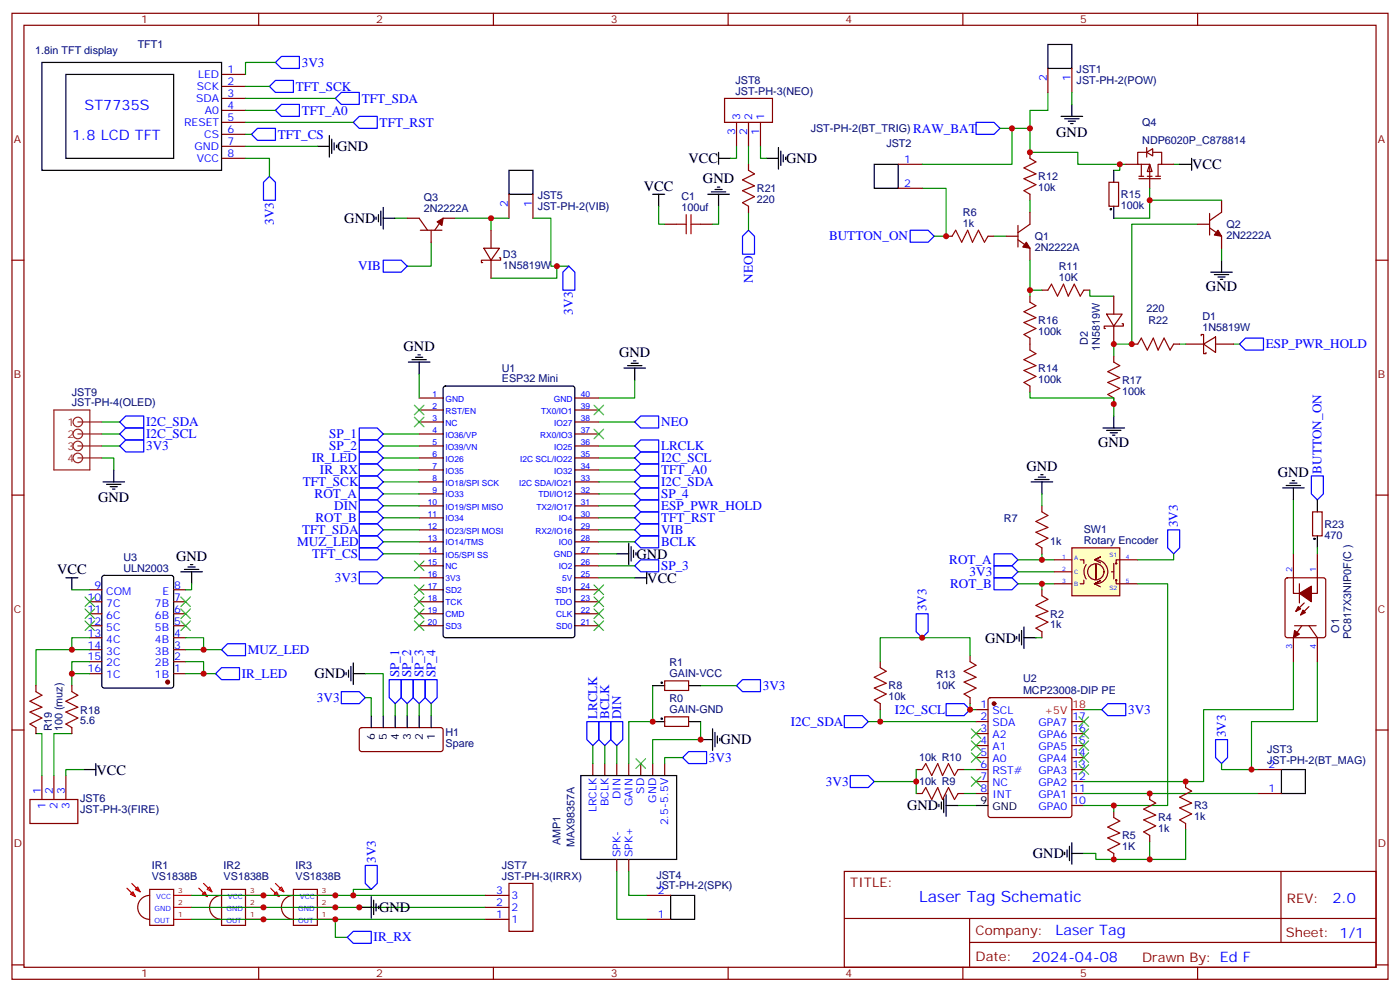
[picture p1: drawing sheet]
<svg xmlns="http://www.w3.org/2000/svg" width="412mm" height="292mm" viewBox="0 0 412 292" stroke-linecap="round" stroke-linejoin="round" font-family="sans-serif">
<g fill="none" stroke="#008700" stroke-width=".35">
<path d="M81.1 18.4h-8.8v3.5M72.3 25.4h7.1M72.3 29h26.5M72.3 32.5h8.8M72.3 36h31.8M72.3 39.5h1.8M308.7 27.2v5.3h-5.3v12.3h14.1v3.6h14.1M72.3 46.6h7.1v5.3M72.3 43.1h21.2M271.6 55.4h7.1v14.1h-3.5M303.4 58.9v3.6M329.8 48.4v1.7h-1.7"/>
<path d="M345.7 48.4h1.8M292.8 69.5h3.5M352.8 66h-19.4v35.3h-5.3v3.5M359.8 73.1v3.5M306.9 85.4h-3.5v1.8M321 85.4v1.8h7.1M187 111.9v5.3h-10.6M303.4 115.4v1.8h24.7v5.2M347.5 101.3h1.7M363.4 101.3h1.7M112.9 138.3h10.6M112.9 134.8h10.6"/>
<path d="M176.4 138.3h10.6M176.4 134.8h10.6M112.9 141.9h10.6M112.9 156h10.6M176.4 141.9h10.6M176.4 152.4h10.6M21.2 173.6h5.3M56.4 171.8v1.8h-1.7M112.9 170.1h10.6M112.9 163h10.6M176.4 170.1h10.6M21.2 191.2h-10.6v10.6"/>
<path d="M21.2 198.3v3.5M26.5 194.8h-5.3v3.5h5.3M26.5 187.7h-5.3v3.5h5.3M54.7 194.8h5.3v3.5M54.7 187.7h5.3v3.5M54.7 198.3h8.8M54.7 191.2h10.6M285.8 193v-5.3h-26.5v7.1M259.3 208.9v3.5h28.2M285.8 207.1v1.8h1.7M319.3 208.9h5.3M257.5 230h12.4"/>
<path d="M269.9 226.5v7.1M282.2 237.1h5.3M284 233.6h3.5M284 226.5h3.5M56.4 267.1h86.5M56.4 270.6h42.4v5.3h3.5M109.4 261.8h-5.3v1.8h-47.7"/>
</g>
<g fill="none" stroke="#000" stroke-width=".35">
<path d="M12.3 18.4h53v31.7h-53zM19.4 21.9h31.8v24.7h-31.8zM97 39.9v6.3M312.6 34.3h6.3M313.6 35h4.3M314.7 35.7h2.1M315.4 36.4h.7M315.7 30.7v3.6M93.5 43.1h3.5M97.7 41v4.2M98.4 42v2.1M99.1 42.7v.7"/>
<path d="M347.5 48.4h3.5M351 46.6v3.5M359.8 76.6v3.5M356.7 80.1h6.3M357.7 80.8h4.2M358.8 81.5h2.1M359.5 82.2h.7M130.8 113.8l.4-.2h37.4l.7 .5v72.9l-.4 .7h-37.7l-.6-.4-.1-73zM183.8 108.3h6.3M184.9 107.6h4.2M185.9 106.9h2.1M186.6 106.2h.7"/>
<path d="M187 108.3v3.6M324.9 126h6.4M326 126.7h4.2M327 127.4h2.1M327.7 128.1h.7M328.1 122.4v3.6M19.4 170.1h3.5M21.2 170.1v3.5M30.2 169.6l.5-.2h19.7l.7 .4 .1 32-.5 .7h-20l-.7-.4v-32zM53.3 168.3h6.3M54.3 167.6h4.3M55.4 166.9h2.1"/>
<path d="M56.1 166.2h.7M56.4 168.3v3.5M187 170.1h3.5M190.5 168.3v3.5M276.6 236.7v.8M277.3 236v2.2M278 235v4.2M278.7 237.1h3.5M278.7 233.9v6.4M287.5 237.1h3.5M105.8 267.1h3.6M109.4 263.9v6.4"/>
<path d="M110.1 265v4.2M110.8 266v2.1M111.5 266.7v.7"/>
</g>
<g fill="none" stroke="#870000" stroke-width=".35">
<path d="M3.5 3.9h405.4v284.4h-405.4zM7.1 7.4h398.2v277.3h-398.2zM76.2 3.9v3.5M145.3 3.9v3.5M214.5 3.9v3.5M283.6 3.9v3.5M352.8 3.9v3.5M65.3 21.9h7M65.3 25.4h7M65.3 29h7M65.3 32.5h7M65.3 36h7"/>
<path d="M65.3 39.5h7M65.3 43.1h7M65.3 46.6h7M303.4 44.8v1.8M303.4 57.2v1.7M337.8 43.4v2.8M359.8 58.9v3.6l-3.5 2.4M3.5 76.6h3.6M278.7 69.5h1.8M291 69.5h1.8M296.3 69.5h3.6M299.9 70.6l3.5 2.5v3.5"/>
<path d="M299.9 66.4v6.3M303.4 62.5v3.5l-3.5 2.5M352.8 66h3.5M356.3 67.1l3.5 2.4v3.6M356.3 62.8v6.4M405.3 76.6h3.6M306.9 85.4h1.8M319.3 85.4h1.7M326 92.5h4.6l-2.5 3.5zM328.1 96h-2.8v.7h.3M328.1 87.2v5.3M328.1 96v5.3"/>
<path d="M330.6 95.3h.3v.7h-2.8M353.8 98.8v-.3h.7v2.8M123.5 117.2h7M169.3 117.2h7.1M328.1 104.8v1.8M328.1 117.2v1.7M349.2 101.3h5.3M354.5 101.3l3.6-2.1v4.6zM354.5 101.3v2.8h.7v-.3M358.1 101.3h5.3M123.5 124.2h7M123.5 131.3h7"/>
<path d="M123.5 138.3h7M123.5 134.8h7M123.5 120.7h7M123.5 127.7h7M169.3 124.2h7.1M169.3 131.3h7.1M169.3 138.3h7.1M169.3 134.8h7.1M169.3 120.7h7.1M169.3 127.7h7.1M3.5 145.7h3.6M123.5 145.4h7"/>
<path d="M123.5 152.4h7M123.5 159.5h7M123.5 156h7M123.5 141.9h7M123.5 148.9h7M169.3 145.4h7.1M169.3 152.4h7.1M169.3 159.5h7.1M169.3 156h7.1M169.3 141.9h7.1M169.3 148.9h7.1M405.3 145.7h3.6"/>
<path d="M26.5 177.1h3.5M26.5 173.6h3.5M51.2 177.1h3.5M51.2 173.6h3.5M123.5 163h7M123.5 170.1h7M123.5 166.5h7M123.5 177.1h7M123.5 173.6h7M169.3 163h7.1M169.3 170.1h7.1M169.3 166.5h7.1"/>
<path d="M169.3 177.1h7.1M169.3 173.6h7.1M26.5 184.2h3.5M26.5 180.7h3.5M26.5 198.3h3.5M26.5 194.8h3.5M26.5 191.2h3.5M26.5 187.7h3.5M51.2 184.2h3.5M51.2 180.7h3.5M51.2 198.3h3.5M51.2 194.8h3.5"/>
<path d="M51.2 191.2h3.5M51.2 187.7h3.5M123.5 184.2h7M123.5 180.7h7M169.3 184.2h7.1M169.3 180.7h7.1M259.3 194.8v1.7M285.8 193v1.8M3.5 214.9h3.6M259.3 207.1v1.8M285.8 205.4v1.7M287.5 208.9h3.5"/>
<path d="M287.5 212.4h3.5M287.5 215.9h3.5M287.5 219.5h3.5M291.3 205.6l.4-.2h23.3l.5 .2 .2 .5v33.8l-.2 .5-.5 .2h-23.3l-.5-.2-.2-.5v-33.8zM315.7 212.4h3.6M315.7 215.9h3.6M315.7 219.5h3.6M405.3 214.9h3.6M269.9 226.5h1.7M269.9 233.6h1.7M282.2 226.5h1.8M282.2 233.6h1.8"/>
<path d="M287.5 223h3.5M287.5 226.5h3.5M287.5 230h3.5M287.5 233.6h3.5M315.7 223h3.6M315.7 226.5h3.6M315.7 230h3.6M315.7 233.6h3.6M315.7 237.1h3.6M248.7 256.5h156.6v28.2h-156.6zM377.3 256.5v20.9M44.1 261.8h7.1v10.6h-7.1z"/>
<path d="M44.1 263.6a3.5 3.5 0 0 0-3.5 3.5 3.5 3.5 0 0 0 3.5 3.5M65.3 261.8h7v10.6h-7zM65.3 263.6a3.5 3.5 0 0 0-3.6 3.5 3.5 3.5 0 0 0 3.6 3.5M86.4 261.8h7.1v10.6h-7.1zM86.4 263.6a3.5 3.5 0 0 0-3.5 3.5 3.5 3.5 0 0 0 3.5 3.5M248.7 270.4h156.5M285.6 277.4h119.6M285.6 270.4v14.1M3.5 284h3.6M76.2 284.7v3.6M145.3 284.7v3.6M214.5 284.7v3.6"/>
<path d="M283.6 284.7v3.6M352.8 284.7v3.6M405.3 284h3.6"/>
</g>
<g fill="none" stroke="#00f" stroke-width=".35">
<path d="M82.9 16.6h5.3v3.5h-5.3l-1.8-1.7zM74.1 39.5l1.7-1.7h5.3v3.5h-5.3zM81.1 23.7h5.3v3.5h-5.3l-1.7-1.8zM81.1 32.5l1.8-1.8h5.3v3.6h-5.3zM98.8 29l1.7-1.8h5.3v3.5h-5.3zM104.1 36l1.7-1.7h5.3v3.5h-5.3zM79.4 51.9l1.7 1.8v5.2h-3.5v-5.2zM268.1 67.8h5.3l1.8 1.7-1.8 1.8h-5.3zM365.1 101.3l1.8-1.8h5.3v3.5h-5.3zM105.8 133h5.3l1.8 1.8-1.8 1.8h-5.3zM105.8 136.6h5.3l1.8 1.7-1.8 1.8h-5.3zM187 138.3l1.7-1.7h5.3v3.5h-5.3z"/>
<path d="M187 134.8l1.7-1.8h5.3v3.6h-5.3zM105.8 154.2h5.3l1.8 1.8-1.8 1.7h-5.3zM105.8 140.1h5.3l1.8 1.8-1.8 1.7h-5.3zM187 152.4l1.7-1.7h5.3v3.5h-5.3zM187 141.9l1.7-1.8h5.3v3.5h-5.3zM105.8 168.3h5.3l1.8 1.8-1.8 1.7h-5.3zM105.8 161.3h5.3l1.8 1.7-1.8 1.8h-5.3zM63.5 198.3l1.8-1.8h5.3v3.6h-5.3zM67 189.5h5.3v3.5h-5.3l-1.7-1.8zM269.9 180.7h3.5v5.2l-1.8 1.8-1.7-1.8zM248.7 210.6h5.3l1.8 1.8-1.8 1.8h-5.3zM278.7 207.1h5.3l1.8 1.8-1.8 1.7h-5.3z"/>
<path d="M326.3 207.1h5.3v3.5h-5.3l-1.7-1.7zM250.5 228.3h5.3l1.7 1.7-1.7 1.8h-5.3zM107.6 254.7h3.5v5.3l-1.7 1.8-1.8-1.8zM102.3 275.9l1.8-1.8h5.3v3.6h-5.3z"/>
</g>
<path d="M303.4 46.6l1.8 1.1-3.6 1.7 3.6 1.8-3.6 1.4 3.6 1.8-3.6 1.7 1.8 1.1M280.5 69.5l1-1.7 1.8 3.5 1.7-3.5 1.5 3.5 1.7-3.5 1.8 3.5 1-1.8M308.7 85.4l1-1.8 1.8 3.6 1.8-3.6 1.4 3.6 1.7-3.6 1.8 3.6 1.1-1.8M328.1 106.6l1.7 1-3.5 1.8 3.5 1.8-3.5 1.4 3.5 1.7-3.5 1.8 1.8 1.1M259.3 196.5l1.8 1.1-3.6 1.8 3.6 1.7-3.6 1.4 3.6 1.8-3.6 1.8 1.8 1M285.8 194.8l1.7 1-3.5 1.8 3.5 1.8-3.5 1.4 3.5 1.7-3.5 1.8 1.8 1.1M271.6 233.6l1.1-1.8 1.8 3.5 1.7-3.5 1.4 3.5 1.8-3.5 1.8 3.5 1-1.7M271.6 226.5l1.1-1.7 1.8 3.5 1.7-3.5 1.4 3.5 1.8-3.5 1.8 3.5 1-1.8" fill="none" stroke="#a10000" stroke-width=".35"/>
<g fill="#870000" stroke="#870000" stroke-width=".35">
<path d="M358.8 67.8l1 1.7-2.1-.3z"/>
<path d="M302.3 71.3l1.1 1.8-2.1-.4z"/>
<circle cx="49.4" cy="200.8" r=".53"/>
<circle cx="292.8" cy="207.1" r=".53"/>
</g>
<g fill="none" stroke="#f00" stroke-width=".35">
<path d="M315.7 208.9h3.6M37.4 261.4l2.5 2.5M38.8 260l2.5 2.5M39.2 262.5l.7 1.4-1.4-.7zM39.9 261.8l.7-.7 .7 1.4zM51.2 267.1h5.2M51.2 263.6h5.2M51.2 270.6h5.2M58.6 261.4l2.4 2.5M60 260l2.4 2.5M60.3 262.5l.7 1.4-1.4-.7zM61.7 261.1l.7 1.4-1.4-.7z"/>
<path d="M72.3 267.1h5.3M72.3 263.6h5.3M72.3 270.6h5.3M79.7 261.4l2.5 2.5M80.8 263.2l.7-.7 .7 1.4zM81.1 260l2.5 2.5M82.2 261.8l.7-.7 .7 1.4zM93.5 267.1h5.3M93.5 263.6h5.3M93.5 270.6h5.3"/>
</g>
<path d="M337.8 44.8l1.7-1v2.1z" fill="#fff" stroke="#870000" stroke-width=".35"/>
<g fill="none" stroke="#870000" stroke-width=".35">
<path d="M308.7 20.1v7.1M315.7 20.1v7.1M331.6 48.4h3.5M335.5 51.9h1.4M335.5 52.6h6.3M336.2 48.4v3.5M337.6 44.8h-2.5v3.6h3.6v7M338 51.9h1.4M338.7 48.4l.7 2.1h-1.4zM339.7 44.8h2.5v3.6h-1.1v3.5M340.4 51.9h1.4M342.2 48.4h3.5"/>
<path d="M195.8 200.4h7v2.8h-7zM195.8 211h7v2.8h-7zM8.8 235.3h14.1v7.1h-14.1zM12.3 228.3v7M15.9 228.3v7M19.4 228.3v7M174.6 224.8v3.5M178.2 224.8v3.5M181.7 224.8v3.5M185.2 224.8v3.5M188.7 224.8v3.5M192.3 224.8v3.5"/>
<path d="M195.8 224.8v3.5M181.7 253v3.5M185.2 253v3.5M142.9 270.6h7M142.9 267.1h7M142.9 263.6h7M149.9 260h7.1v14.1h-7.1zM190.5 270.6h7.1M190.5 263.6h7.1"/>
</g>
<g fill="none" stroke="#008700" stroke-width=".35">
<path d="M338.7 55.4v8.8h-10.6M338.7 58.9h21.1M30 134.8h3.5v3.5M30 131.3h5.3M30 127.7h5.3M30 124.2h5.3M176.4 131.3h10.6M112.9 148.9h10.6M176.4 159.5h10.6M10.6 215.9h1.7v12.4M21.2 215.9h-5.3v12.4M174.6 219.5v5.3"/>
<path d="M178.2 219.5v5.3M181.7 219.5v5.3M192.3 201.8v10.6h-7.1v12.4M206.4 212.4v5.3h-14.1v7.1M206.4 201.8h10.6M24.7 226.5h-5.3v1.8M201.1 223h-5.3v1.8M181.7 256.5v14.1h8.8M185.2 256.5v7.1h5.3M98.8 270.6h44.1M104.1 263.6h38.8"/>
</g>
<g fill="none" stroke="#000" stroke-width=".35">
<path d="M308.7 13.1h7v7h-7zM33.5 138.3v3.6M30.3 141.9h6.4M31.4 142.6h4.2M32.5 143.3h2.1M33.2 144h.7M192.3 201.8h3.5M192.3 212.4h3.5M202.8 201.8h3.6M202.8 212.4h3.6M206.4 217.7h3.5M209.9 214.5v6.4"/>
<path d="M210.6 215.6v4.2M211.3 216.6v2.2M212 217.3v.8M24.7 226.5h3.5M28.2 224.8v3.5M171.1 228.3h28.2v24.7h-28.2zM197.6 263.6h7v7h-7z"/>
<circle cx="194.9" cy="200.9" r=".18"/>
<circle cx="194.9" cy="211.5" r=".18"/>
</g>
<g fill="none" stroke="#8c2424" stroke-width=".35">
<path d="M15.9 120.7h10.6v17.6h-10.6zM22.9 131.3h7.1M22.9 124.2h7.1M22.9 127.7h7.1M22.9 134.8h7.1"/>
<circle cx="22.9" cy="134.8" r="1.41"/>
<circle cx="22.9" cy="127.7" r="1.41"/>
<circle cx="22.9" cy="124.2" r="1.41"/>
<circle cx="22.9" cy="131.3" r="1.41"/>
</g>
<g fill="none" stroke="#00f" stroke-width=".35">
<path d="M35.3 131.3l1.7-1.8h5.3v3.5h-5.3zM35.3 124.2l1.7-1.8h5.3v3.6h-5.3zM37 126h5.3v3.5h-5.3l-1.7-1.8zM187 131.3l1.7-1.8h5.3v3.5h-5.3zM105.8 147.1h5.3l1.8 1.8-1.8 1.8h-5.3zM105.8 150.7h5.3l1.8 1.7-1.8 1.8h-5.3zM105.8 143.6h5.3l1.8 1.8-1.8 1.7h-5.3zM187 159.5l1.7-1.8h5.3v3.6h-5.3zM172.9 212.4h3.5v5.3l-1.8 1.8-1.7-1.8zM176.4 212.4h3.5v5.3l-1.7 1.8-1.8-1.8zM179.9 212.4h3.5v5.3l-1.7 1.8-1.8-1.8zM217 201.8l1.7-1.7h5.3v3.5h-5.3z"/>
<path d="M201.1 223l1.7-1.8h5.3v3.6h-5.3z"/>
</g>
<path d="M315.7 161.3h14.1v14.1h-14.1z" fill="#ffffc2" stroke="#850000" stroke-width=".35"/>
<g fill="none" stroke="#850000" stroke-width=".35">
<path d="M318.2 164.8h1.1v1M319.3 170.8v1h-1.1M320 166.2a3.7 3.7 0 0 0 0 4.2M322.4 171.8l1.7-.8-1.7 .8 1.7 .9M322.4 164.8l1.8-.9-1.8 .9 1.8 .9M322.8 164.8a3.5 3.5 0 0 1 3.5 3.5 3.5 3.5 0 0 1-3.5 3.5M322.8 166.1v4.5zM327.4 168.3h.7M328.1 165.8v4.6M328.8 170.8v1h1M329.8 164.8h-1v1"/>
<circle cx="322.8" cy="168.3" r="2.39"/>
<circle cx="328.8" cy="170.8" r=".18"/>
<circle cx="328.8" cy="165.8" r=".18"/>
</g>
<g fill="none" stroke="#870000" stroke-width=".35">
<path d="M213.4 29h14.1v7h-14.1zM217 36v7.1M220.5 36v7.1M224 36v7.1M149.9 57.2v7M157 57.2v7M220.5 48.4v1.7M264.6 48.4h7M264.6 55.4h7M326.7 53.7h2.8v7h-2.8zM119.9 64.2h3.6l2.4 3.6M123.8 67.8h6.4"/>
<path d="M127 67.8v3.5M134.1 64.2h-3.6l-2.4 3.6M142.5 73.1h4.6l-2.5 3.5zM144.6 76.6h-2.8v.7h.4M144.6 67.8v5.3M144.6 76.6v5.3M147.1 75.9h.4v.7h-2.9M195.8 66h3.5M206.4 66h3.5M220.5 60.7v1.8M303.4 87.2v1.7M303.4 99.5v3.5"/>
<path d="M303.4 113.6v1.8M333.4 101.3h1.7M345.7 101.3h1.8M306.9 148.9v1.8M386.6 150.7h2.9v7h-2.9zM306.9 161.3v1.7M306.9 173.6v1.8M310.4 168.3h5.3M310.4 171.8h5.3M310.4 164.8h5.3M329.8 171.8h5.3M329.8 164.8h5.3"/>
<path d="M378.8 170.3l.4-.2h10.6l.7 .4v16.5l-.4 .7h-10.9l-.6-.4-.1-16.5zM381 163v11.7h7.1v-11.7M382.8 171.8v5.7M384.2 177.5l-2.5 2.5M385.6 178.5l-2.5 2.5M306.9 185.9v1.8M381.4 184.2h6.3M383.5 184.2l-2.5 3.5v7.1M385.6 184.2l2.5 3.5v7.1M10.6 201.8v1.8M10.6 214.2v1.7M21.2 201.8v1.8"/>
<path d="M21.2 214.2v1.7M106.1 214.4l.4-.2h23.6l.4 .7v5.9l-.7 .4h-23.5l-.5-.7v-5.6zM328.1 238.9v1.7M338.7 233.6v1.7M349.2 230v1.8M370.4 233.6h7.1M370.4 226.5h7.1M328.1 251.2v1.8M338.7 245.9v1.8M349.2 242.4v1.8"/>
</g>
<g fill="none" stroke="#00f" stroke-width=".35">
<path d="M287.5 36h5.3l1.8 1.8-1.8 1.7h-5.3zM112.9 76.6h5.3l1.7 1.8-1.7 1.7h-5.3zM167.6 78.4l1.7 1.7v5.3h-3.5v-5.3zM220.5 67.8l1.7 1.7v5.3h-3.5v-5.3zM105.8 129.5h5.3l1.8 1.8-1.8 1.7h-5.3zM105.8 126h5.3l1.8 1.7-1.8 1.8h-5.3zM187 124.2l1.7-1.8h5.3v3.6h-5.3zM105.8 157.7h5.3l1.8 1.8-1.8 1.8h-5.3zM187 156l1.7-1.8h5.3v3.5h-5.3zM187 148.9l1.7-1.8h5.3v3.6h-5.3zM187 145.4l1.7-1.8h5.3v3.5h-5.3zM344 156h3.5v5.3l-1.8 1.7-1.7-1.7z"/>
<path d="M386.3 140.1h3.5v5.3l-1.7 1.7-1.8-1.7zM187 166.5l1.7-1.7h5.3v3.5h-5.3zM292.8 170.1h5.3l1.8 1.7-1.8 1.8h-5.3zM292.8 163h5.3l1.8 1.8-1.8 1.7h-5.3zM292.8 166.5h5.3l1.8 1.8-1.8 1.8h-5.3zM100.5 203.6h5.3l1.8 1.8-1.8 1.7h-5.3zM114.7 200.1h3.5v5.3l-1.8 1.7-1.7-1.7zM118.2 200.1h3.5v5.3l-1.8 1.7-1.7-1.7zM121.7 200.1h3.5v5.3l-1.7 1.7-1.8-1.7zM125.2 200.1h3.6v5.3l-1.8 1.7-1.8-1.7zM358.1 217.7h3.5v5.3l-1.8 1.8-1.7-1.8z"/>
</g>
<g fill="none" stroke="#008700" stroke-width=".35">
<path d="M294.6 37.8h8.8M298.1 37.8v10.6h-26.5M315.7 27.2v3.5M217 43.1v3.5h-1.8M220.5 43.1v5.3M224 43.1v3.5h1.8M116.4 64.2h3.5M127 71.3v7.1h-7.1M134.1 64.2h10.5v3.6M144.6 64.2h5.3M157 64.2h5.3v14.2h5.3M164 78.4v3.5h-19.4"/>
<path d="M194 60.7v5.3h1.8M211.7 60.7v5.3h-1.8M220.5 62.5v5.3M303.4 76.6v8.8M123.5 110.1v7.1M112.9 131.3h10.6M112.9 127.7h10.6M176.4 124.2h10.6M112.9 145.4h10.6M112.9 152.4h10.6M112.9 159.5h10.6M176.4 145.4h10.6"/>
<path d="M176.4 156h10.6M176.4 148.9h10.6M306.9 145.4v3.5M381 147.1v15.9M176.4 163h5.3M176.4 166.5h10.6M299.9 164.8h10.5M299.9 171.8h10.5M299.9 168.3h10.5M306.9 163v1.8M306.9 171.8v1.8M335.1 171.8h8.9v65.3h-24.7"/>
<path d="M345.7 163v1.8h-10.6M388.1 161.3v1.7M107.6 198.3h5.3v12.3M305.2 187.7h1.7M381 194.8v14.1h-26.5v21.1h-35.2M388.1 194.8v17.6h-19.4v14.1M107.6 205.4h1.8v5.2M116.4 207.1v3.5M119.9 207.1v3.5M123.5 207.1v3.5M127 207.1v3.5M255.8 212.4h3.5"/>
<path d="M319.3 233.6h51.1M328.1 237.1v1.8M359.8 224.8v1.7h10.6M338.7 247.7v5.3h-15.9v-1.8h-3.5M349.2 244.2v8.8h-10.5"/>
</g>
<g fill="none" stroke="#a10000" stroke-width=".35">
<path d="M220.5 50.1l1.7 1.1-3.5 1.8 3.5 1.7-3.5 1.4 3.5 1.8-3.5 1.8 1.8 1M199.3 66h2.8M202.1 63.2v5.6M203.6 66h2.8M203.6 63.2v5.6M303.4 88.9l1.8 1.1-3.6 1.8 3.6 1.7-3.6 1.4 3.6 1.8-3.6 1.8 1.8 1M303.4 103l1.8 1.1-3.6 1.8 3.6 1.7-3.6 1.4 3.6 1.8-3.6 1.8 1.8 1M335.1 101.3l1.1-1.8 1.8 3.5 1.7-3.5 1.4 3.5 1.8-3.5 1.8 3.5 1-1.7M306.9 150.7l1.8 1-3.5 1.8 3.5 1.8-3.5 1.4 3.5 1.7-3.5 1.8 1.7 1.1M306.9 175.4l1.8 1-3.5 1.8 3.5 1.8-3.5 1.4 3.5 1.7-3.5 1.8 1.7 1M10.6 203.6l1.7 1-3.5 1.8 3.5 1.8-3.5 1.4 3.5 1.7-3.5 1.8 1.8 1.1M21.2 203.6l1.7 1-3.5 1.8 3.5 1.8-3.5 1.4 3.5 1.7-3.5 1.8 1.8 1.1"/>
<path d="M338.7 235.3l1.7 1.1-3.5 1.8 3.5 1.7-3.5 1.4 3.5 1.8-3.5 1.8 1.8 1M349.2 231.8l1.8 1.1-3.5 1.7 3.5 1.8-3.5 1.4 3.5 1.8-3.5 1.7 1.7 1.1M328.1 240.6l1.7 1.1-3.5 1.8 3.5 1.7-3.5 1.4 3.5 1.8-3.5 1.8 1.8 1"/>
</g>
<g fill="none" stroke="#000" stroke-width=".35">
<path d="M149.9 50.1h7.1v7.1h-7.1zM192.3 57.2h3.5M194 57.2v3.5M208.5 57.2h6.3M209.5 56.5h4.3M210.6 55.8h2.1M211.3 55.1h.7M211.7 46.6h3.5M211.7 44.8v3.6M211.7 57.2v3.5M225.8 46.6h3.5M229.3 43.4v6.4"/>
<path d="M230 44.5v4.2M230.7 45.5v2.2M231.4 46.2v.8M257.5 48.4h7.1v7h-7.1zM328.1 50.1v3.6M110.8 63.9v.7M111.5 63.2v2.1M112.2 62.1v4.3M112.9 64.2h3.5M112.9 61.1v6.3M328.1 60.7v3.5M120.3 106.6h6.3"/>
<path d="M121.4 105.9h4.2M122.4 105.2h2.1M123.1 104.5h.7M123.5 106.6v3.5M306.6 139.7h.7M185.2 159.8v6.4M303.7 141.9h6.4M304.8 141.1h4.2M305.9 140.4h2.1M306.9 141.9v3.5M377.8 143.6h6.4M378.9 142.9h4.2"/>
<path d="M379.9 142.2h2.2M380.6 141.5h.8M381 143.6v3.5M388.1 147.1v3.6M388.1 157.7v3.6M181.7 163h3.5M185.9 160.9v4.2M186.6 162v2.1M187.3 162.7v.7M102 197.9v.7M102.7 197.2v2.2M103.4 196.2v4.2"/>
<path d="M104.1 198.3h3.5M104.1 195.1v6.4M299.5 187.4v.7M300.2 186.7v2.1M300.9 185.6v4.2M301.6 187.7h3.6M301.6 184.5v6.4M109.4 210.6v3.6M112.9 210.6v3.6M116.4 210.6v3.6M119.9 210.6v3.6M123.5 210.6v3.6"/>
<path d="M127 210.6v3.6M377.5 226.5h7v7.1h-7zM313.6 250.9v.7M314.3 250.2v2.1M315 249.1v4.2M315.7 251.2h3.6M315.7 248v6.4"/>
<circle cx="327.2" cy="61.6" r=".18"/>
<circle cx="387.2" cy="158.6" r=".18"/>
</g>
<g fill="#870000" stroke="#870000" stroke-width=".35">
<path d="M128.8 65.3l1.7-1.1-.3 2.2z"/>
<path d="M381.4 185.6l1.4 1.1-1.8 1z"/>
<path d="M382.4 178.5l.7 .7-1.4 .8z"/>
<path d="M383.8 179.6l.7 .7-1.4 .7z"/>
<path d="M382.8 174.7l3.5-2.2v4.6z"/>
</g>
<g fill="none" stroke="#3c3" stroke-width=".35">
<path d="M122.1 119.3l2.8 2.8M124.9 119.3l-2.8 2.8M175 119.3l2.8 2.8M177.8 119.3l-2.8 2.8M122.1 122.8l2.8 2.8M124.9 122.8l-2.8 2.8M175 126.3l2.8 2.9M177.8 126.3l-2.8 2.9M25 179.2l2.9 2.9M25 175.7l2.9 2.8M27.9 179.2l-2.9 2.9M27.9 175.7l-2.9 2.8"/>
<path d="M53.3 175.7l2.8 2.8M53.3 179.2l2.8 2.9M56.1 175.7l-2.8 2.8M56.1 179.2l-2.8 2.9M122.1 179.2l2.8 2.9M122.1 175.7l2.8 2.8M122.1 172.2l2.8 2.8M122.1 165.1l2.8 2.9M124.9 179.2l-2.8 2.9M124.9 175.7l-2.8 2.8M124.9 172.2l-2.8 2.8M124.9 165.1l-2.8 2.9"/>
<path d="M175 179.2l2.8 2.9M175 175.7l2.8 2.8M175 172.2l2.8 2.8M177.8 179.2l-2.8 2.9M177.8 175.7l-2.8 2.8M177.8 172.2l-2.8 2.8M25 182.8l2.9 2.8M27.9 182.8l-2.9 2.8M53.3 182.8l2.8 2.8M56.1 182.8l-2.8 2.8M122.1 182.8l2.8 2.8M124.9 182.8l-2.8 2.8"/>
<path d="M175 182.8l2.8 2.8M177.8 182.8l-2.8 2.8M286.1 218.1l2.8 2.8M286.1 214.5l2.8 2.8M288.9 218.1l-2.8 2.8M288.9 214.5l-2.8 2.8M317.9 218.1l2.8 2.8M317.9 214.5l2.8 2.8M317.9 211l2.8 2.8M320.7 218.1l-2.8 2.8M320.7 214.5l-2.8 2.8M320.7 211l-2.8 2.8"/>
<path d="M187.3 223.3l2.8 2.9M190.1 223.3l-2.8 2.9M286.1 221.6l2.8 2.8M286.1 228.6l2.8 2.9M288.9 221.6l-2.8 2.8M288.9 228.6l-2.8 2.9M317.9 225.1l2.8 2.8M317.9 221.6l2.8 2.8M320.7 225.1l-2.8 2.8M320.7 221.6l-2.8 2.8"/>
</g>
<g fill="#c00">
<circle cx="303.4" cy="44.8" r=".88"/>
<circle cx="329.8" cy="48.4" r=".88"/>
<circle cx="328.1" cy="118.9" r=".88"/>
<circle cx="60" cy="198.3" r=".88"/>
<circle cx="60" cy="191.2" r=".88"/>
<circle cx="77.6" cy="270.6" r=".88"/>
<circle cx="77.6" cy="267.1" r=".88"/>
<circle cx="98.8" cy="267.1" r=".88"/>
<circle cx="98.8" cy="270.6" r=".88"/>
<circle cx="21.2" cy="198.3" r=".88"/>
<circle cx="21.2" cy="191.2" r=".88"/>
<circle cx="285.8" cy="208.9" r=".88"/>
<circle cx="328.1" cy="101.3" r=".88"/>
<circle cx="338.7" cy="58.9" r=".88"/>
<circle cx="105.8" cy="267.1" r=".88"/>
<circle cx="206.4" cy="217.7" r=".88"/>
<circle cx="192.3" cy="212.4" r=".88"/>
<circle cx="306.9" cy="171.8" r=".88"/>
<circle cx="306.9" cy="164.8" r=".88"/>
<circle cx="328.1" cy="237.1" r=".88"/>
<circle cx="338.7" cy="233.6" r=".88"/>
<circle cx="349.3" cy="230" r=".88"/>
<circle cx="328.1" cy="253" r=".88"/>
<circle cx="338.7" cy="253" r=".88"/>
<circle cx="144.6" cy="64.2" r=".88"/>
<circle cx="303.4" cy="37.8" r=".88"/>
<circle cx="259.3" cy="212.4" r=".88"/>
<circle cx="271.6" cy="187.7" r=".88"/>
<circle cx="104.1" cy="263.6" r=".88"/>
<circle cx="77.6" cy="263.6" r=".88"/>
<circle cx="98.8" cy="263.6" r=".88"/>
<circle cx="269.9" cy="230" r=".88"/>
<circle cx="368.7" cy="226.5" r=".88"/>
<circle cx="164" cy="78.4" r=".88"/>
<circle cx="278.7" cy="69.5" r=".88"/>
<circle cx="298.1" cy="37.8" r=".88"/>
<circle cx="333.4" cy="101.3" r=".88"/>
<circle cx="303.4" cy="85.4" r=".88"/>
</g>
<text font-size="4.6" fill="#00f" x="270.8" y="265.5">Laser Tag Schematic</text>
<g font-size="4.2" fill="#00f">
<text x="24.9" y="32.3">ST7735S</text>
<text x="21.3" y="41.1">1.8 LCD TFT</text>
<text x="392.5" y="265.8">2.0</text>
<text x="310.9" y="275.3">Laser Tag</text>
<text x="304" y="283.1">2024-04-08</text>
</g>
<g font-size="4.2">
<text x="311.1" y="40.3">GND</text>
<text x="99.3" y="44.5">GND</text>
<text x="202.8" y="48">VCC</text>
<text x="231.6" y="48">GND</text>
<text x="351.2" y="49.8">VCC</text>
<text x="189.7" y="56.1">VCC</text>
<text x="207.1" y="54">GND</text>
<text x="101.4" y="65.6">GND</text>
<text x="355.2" y="85.8">GND</text>
<text x="118.9" y="103.4">GND</text>
<text x="182.4" y="105.2">GND</text>
<text x="323.5" y="131.6">GND</text>
<text x="302.3" y="138.7">GND</text>
<text x="376.4" y="140.4">GND</text>
<text x="28.9" y="147.9">GND</text>
<text x="51.9" y="165.1">GND</text>
<text x="187.5" y="164.5">GND</text>
<text x="16.8" y="169">VCC</text>
<text x="190.7" y="171.5">VCC</text>
<text x="290.2" y="189.1">GND</text>
<text x="92.6" y="199.7">GND</text>
<text x="212.2" y="219.1">GND</text>
<text x="28.4" y="228">VCC</text>
<text x="267.2" y="238.5">GND</text>
<text x="304.3" y="252.6">GND</text>
<text x="111.7" y="268.6">GND</text>
</g>
<g font-size="3.9" fill="#00f">
<text x="88.9" y="19.6">3V3</text>
<text x="87.1" y="26.7">TFT_SCK</text>
<text x="88.9" y="33.8">TFT_A0</text>
<text x="106.5" y="30.2">TFT_SDA</text>
<text x="81.8" y="40.8">TFT_CS</text>
<text x="111.8" y="37.3">TFT_RST</text>
<text x="269" y="39.1">RAW_BAT</text>
<text x="80.6" y="66.1" transform="rotate(-90 80.6 66.1)">3V3</text>
<text x="244.2" y="70.8">BUTTON_ON</text>
<text x="105.5" y="79.6">VIB</text>
<text x="221.8" y="83.3" transform="rotate(-90 221.8 83.3)">NEO</text>
<text x="168.7" y="92.6" transform="rotate(-90 168.7 92.6)">3V3</text>
<text x="372.9" y="102.5">ESP_PWR_HOLD</text>
<text x="43" y="125.5">I2C_SDA</text>
<text x="194.8" y="125.4">NEO</text>
<text x="43" y="129.1">I2C_SCL</text>
<text x="97" y="129">SP_1</text>
<text x="43" y="132.6">3V3</text>
<text x="91.8" y="136.1">IR_LED</text>
<text x="97" y="132.5">SP_2</text>
<text x="194.7" y="136.1">I2C_SCL</text>
<text x="194.7" y="132.6">LRCLK</text>
<text x="89.2" y="143.1">TFT_SCK</text>
<text x="94.3" y="139.6">IR_RX</text>
<text x="194.7" y="139.6">TFT_A0</text>
<text x="194.7" y="143.2">I2C_SDA</text>
<text x="389.3" y="139.4" transform="rotate(-90 389.3 139.4)">BUTTON_ON</text>
<text x="92.7" y="146.6">ROT_A</text>
<text x="194.7" y="146.7">SP_4</text>
<text x="92.9" y="153.7">ROT_B</text>
<text x="98.4" y="150.1">DIN</text>
<text x="194.7" y="153.7">TFT_RST</text>
<text x="194.7" y="150.2">ESP_PWR_HOLD</text>
<text x="346.9" y="155.3" transform="rotate(-90 346.9 155.3)">3V3</text>
<text x="87.6" y="160.8">MUZ_LED</text>
<text x="89" y="157.2">TFT_SDA</text>
<text x="194.7" y="160.8">BCLK</text>
<text x="194.7" y="157.2">VIB</text>
<text x="92" y="164.2">TFT_CS</text>
<text x="194.7" y="167.9">SP_3</text>
<text x="279.6" y="166.1">ROT_A</text>
<text x="98.6" y="171.3">3V3</text>
<text x="279.9" y="173.1">ROT_B</text>
<text x="285.6" y="169.6">3V3</text>
<text x="273" y="180" transform="rotate(-90 273 180)">3V3</text>
<text x="73" y="192.5">MUZ_LED</text>
<text x="71.3" y="199.5">IR_LED</text>
<text x="117.6" y="199.4" transform="rotate(-90 117.6 199.4)">SP_1</text>
<text x="121.1" y="199.4" transform="rotate(-90 121.1 199.4)">SP_2</text>
<text x="124.8" y="199.4" transform="rotate(-90 124.8 199.4)">SP_3</text>
<text x="128.3" y="199.4" transform="rotate(-90 128.3 199.4)">SP_4</text>
<text x="224.7" y="203">3V3</text>
<text x="93.4" y="206.6">3V3</text>
<text x="175.9" y="211.7" transform="rotate(-90 175.9 211.7)">LRCLK</text>
<text x="179.5" y="211.7" transform="rotate(-90 179.5 211.7)">BCLK</text>
<text x="183" y="211.7" transform="rotate(-90 183 211.7)">DIN</text>
<text x="232.9" y="213.6">I2C_SDA</text>
<text x="263.6" y="210.1">I2C_SCL</text>
<text x="332.3" y="210.2">3V3</text>
<text x="361.1" y="217" transform="rotate(-90 361.1 217)">3V3</text>
<text x="208.8" y="224.2">3V3</text>
<text x="243.3" y="231.3">3V3</text>
<text x="110.7" y="254" transform="rotate(-90 110.7 254)">3V3</text>
<text x="110.1" y="277.1">IR_RX</text>
</g>
<g font-size="3.9" fill="#800">
<text x="250.5" y="261.1">TITLE:</text>
<text x="379.1" y="265.8">REV:</text>
<text x="287.4" y="275.3">Company:</text>
<text x="378.7" y="275.9">Sheet: 1/1</text>
<text x="287.4" y="283">Date:</text>
<text x="336.4" y="283.1">Drawn By: Ed F</text>
</g>
<g font-size="3.2" fill="#800">
<text x="41.6" y="6.9">1</text>
<text x="110.8" y="6.9">2</text>
<text x="179.9" y="6.9">3</text>
<text x="249.1" y="6.9">4</text>
<text x="318.2" y="6.9">5</text>
<text x="4.1" y="42">A</text>
<text x="405.9" y="42">A</text>
<text x="4.1" y="111.2">B</text>
<text x="405.9" y="111.2">B</text>
<text x="4.1" y="180.3">C</text>
<text x="405.9" y="180.3">C</text>
<text x="4.1" y="249.4">D</text>
<text x="405.9" y="249.4">D</text>
<text x="41.6" y="287.7">1</text>
<text x="110.8" y="287.7">2</text>
<text x="179.9" y="287.7">3</text>
<text x="249.1" y="287.7">4</text>
<text x="318.2" y="287.7">5</text>
</g>
<g font-size="3.2" fill="#000080">
<text x="10.4" y="16">1.8in TFT display</text>
<text x="40.6" y="14.1">TFT1</text>
<text x="317.1" y="21.6">JST1</text>
<text x="216.6" y="27.9">JST-PH-3(NEO)</text>
<text x="216.6" y="24.8">JST8</text>
<text x="317.1" y="24.8">JST-PH-2(POW)</text>
<text x="238.8" y="38.9">JST-PH-2(BT_TRIG)</text>
<text x="336.5" y="37.2">Q4</text>
<text x="261.1" y="43.4">JST2</text>
<text x="336.5" y="42.4">NDP6020P_C878814</text>
<text x="305.9" y="53">R12</text>
<text x="124.8" y="59.3">Q3</text>
<text x="158.4" y="58.6">JST5</text>
<text x="200.7" y="58.9">C1</text>
<text x="223" y="59.7">220</text>
<text x="223" y="56.6">R21</text>
<text x="305.9" y="56.2">10k</text>
<text x="330.2" y="58.3">R15</text>
<text x="124.8" y="62.5">2N2222A</text>
<text x="158.4" y="61.9">JST-PH-2(VIB)</text>
<text x="200.7" y="62.1">100uf</text>
<text x="283.6" y="63.5">R6</text>
<text x="330.2" y="61.5">100k</text>
<text x="283.6" y="66.7">1k</text>
<text x="304.8" y="70.7">Q1</text>
<text x="361.2" y="70.3">2N2222A</text>
<text x="361.2" y="67.2">Q2</text>
<text x="148.2" y="76">D3</text>
<text x="304.8" y="73.9">2N2222A</text>
<text x="148.2" y="79.1">1N5819W</text>
<text x="311.9" y="82.6">10K</text>
<text x="311.9" y="79.4">R11</text>
<text x="305.9" y="95.3">R16</text>
<text x="337.7" y="91.8">220</text>
<text x="338.3" y="95.3">R22</text>
<text x="354.2" y="94.2">D1</text>
<text x="305.9" y="98.5">100k</text>
<text x="320.4" y="101.6" transform="rotate(-90 320.4 101.6)">D2</text>
<text x="354.2" y="97.4">1N5819W</text>
<text x="323.9" y="103.3" transform="rotate(-90 323.9 103.3)">1N5819W</text>
<text x="147.8" y="112.6">ESP32 Mini</text>
<text x="147.8" y="109.4">U1</text>
<text x="305.9" y="112.6">100k</text>
<text x="305.9" y="109.5">R14</text>
<text x="330.6" y="113">R17</text>
<text x="21.2" y="119.6">JST-PH-4(OLED)</text>
<text x="21.2" y="116.5">JST9</text>
<text x="330.6" y="116.2">100k</text>
<text x="295.7" y="153.6">R7</text>
<text x="390.2" y="155.3">R23</text>
<text x="309.4" y="160.3">1k</text>
<text x="319.2" y="160.2">Rotary Encoder</text>
<text x="319.2" y="157">SW1</text>
<text x="390.2" y="158.5">470</text>
<text x="36.4" y="165.1">U3</text>
<text x="36.4" y="168.3">ULN2003</text>
<text x="309.4" y="185">1k</text>
<text x="309.4" y="181.8">R2</text>
<text x="394.4" y="186.3" transform="rotate(-90 394.4 186.3)">O1</text>
<text x="398" y="188.1" transform="rotate(-90 398 188.1)">PC817X3NIP0F(C )</text>
<text x="197.2" y="196.2">R1</text>
<text x="197.2" y="199.4">GAIN-VCC</text>
<text x="261.8" y="202.9">R8</text>
<text x="275.7" y="199.4">R13</text>
<text x="275.8" y="203">10K</text>
<text x="301.3" y="200.9">U2</text>
<text x="197.2" y="209.9">GAIN-GND</text>
<text x="197.2" y="206.8">R0</text>
<text x="261.8" y="206.1">10k</text>
<text x="301.3" y="204.1">MCP23008-DIP PE</text>
<text x="15.3" y="215.3" transform="rotate(-90 15.3 215.3)">R19</text>
<text x="18.4" y="215.3" transform="rotate(-90 18.4 215.3)">100 (muz)</text>
<text x="23.6" y="213.2">5.6</text>
<text x="23.6" y="210">R18</text>
<text x="131.2" y="219.9">Spare</text>
<text x="131.2" y="216.7">H1</text>
<text x="373.3" y="221.6">JST3</text>
<text x="270.7" y="224.1">10k R10</text>
<text x="373.3" y="224.8">JST-PH-2(BT_MAG)</text>
<text x="270.7" y="231.2">10k R9</text>
<text x="23.6" y="239.3">JST-PH-3(FIRE)</text>
<text x="23.6" y="236.1">JST6</text>
<text x="351.7" y="238.2">R3</text>
<text x="341.1" y="245">1k</text>
<text x="341.1" y="241.8">R4</text>
<text x="351.7" y="241.4">1k</text>
<text x="165.1" y="248.8" transform="rotate(-90 165.1 248.8)">AMP1</text>
<text x="169.2" y="249.4" transform="rotate(-90 169.2 249.4)">MAX98357A</text>
<text x="330.6" y="250.2">1K</text>
<text x="330.6" y="247.1">R5</text>
<text x="44.7" y="255.8">IR1</text>
<text x="65.9" y="255.8">IR2</text>
<text x="87" y="255.8">IR3</text>
<text x="147.8" y="255.9">JST7</text>
<text x="44.7" y="259">VS1838B</text>
<text x="65.9" y="259">VS1838B</text>
<text x="87" y="259">VS1838B</text>
<text x="147.8" y="259">JST-PH-3(IRRX)</text>
<text x="193.4" y="261.8">JST-PH-2(SPK)</text>
<text x="193.4" y="258.6">JST4</text>
</g>
<g font-size="3.2" fill="#00f">
<text x="58.3" y="23">LED</text>
<text x="67" y="21.6">1</text>
<text x="308.3" y="23.9" transform="rotate(-90 308.3 23.9)">2</text>
<text x="315.4" y="23.9" transform="rotate(-90 315.4 23.9)">1</text>
<text x="58" y="26.5">SCK</text>
<text x="67" y="25.1">2</text>
<text x="67" y="28.6">3</text>
<text x="57.8" y="30">SDA</text>
<text x="60.4" y="33.5">A0</text>
<text x="67" y="32.1">4</text>
<text x="67" y="35.7">5</text>
<text x="218" y="35.3" transform="rotate(-90 218 35.3)">3</text>
<text x="221.5" y="35.3" transform="rotate(-90 221.5 35.3)">2</text>
<text x="225.1" y="35.3" transform="rotate(-90 225.1 35.3)">1</text>
<text x="54.2" y="37.1">RESET</text>
<text x="60.2" y="40.6">CS</text>
<text x="67" y="39.2">6</text>
<text x="216.6" y="39.8" transform="rotate(-90 216.6 39.8)">3</text>
<text x="220.1" y="39.8" transform="rotate(-90 220.1 39.8)">2</text>
<text x="223.7" y="39.8" transform="rotate(-90 223.7 39.8)">1</text>
<text x="57.3" y="44.1">GND</text>
<text x="58" y="47.7">VCC</text>
<text x="67" y="42.7">7</text>
<text x="67" y="46.2">8</text>
<text x="266.3" y="48">1</text>
<text x="266.3" y="55.1">2</text>
<text x="149.6" y="61" transform="rotate(-90 149.6 61)">2</text>
<text x="156.6" y="61" transform="rotate(-90 156.6 61)">1</text>
<text x="27.8" y="173.2">9</text>
<text x="51.3" y="173.2">8</text>
<text x="25.8" y="176.8">10</text>
<text x="31.3" y="175">COM</text>
<text x="31.3" y="178.5">7C</text>
<text x="45.7" y="178.5">7B</text>
<text x="47.8" y="175">E</text>
<text x="51.3" y="176.8">7</text>
<text x="25.8" y="180.3">11</text>
<text x="25.8" y="183.8">12</text>
<text x="31.3" y="182.1">6C</text>
<text x="31.3" y="185.6">5C</text>
<text x="45.7" y="185.6">5B</text>
<text x="45.7" y="182.1">6B</text>
<text x="51.3" y="183.8">5</text>
<text x="51.3" y="180.3">6</text>
<text x="25.8" y="187.4">13</text>
<text x="25.8" y="190.9">14</text>
<text x="31.3" y="189.1">4C</text>
<text x="45.7" y="189.1">4B</text>
<text x="51.3" y="190.9">3</text>
<text x="51.3" y="187.4">4</text>
<text x="25.8" y="194.4">15</text>
<text x="25.8" y="197.9">16</text>
<text x="31.3" y="192.7">3C</text>
<text x="31.3" y="196.2">2C</text>
<text x="45.7" y="196.2">2B</text>
<text x="45.7" y="192.7">3B</text>
<text x="51.3" y="197.9">1</text>
<text x="51.3" y="194.4">2</text>
<text x="31.3" y="199.7">1C</text>
<text x="45.7" y="199.7">1B</text>
<text x="288.8" y="208.5">1</text>
<text x="288.8" y="212.1">2</text>
<text x="288.8" y="215.6">3</text>
<text x="292.3" y="210.3">SCL</text>
<text x="292.3" y="213.8">SDA</text>
<text x="305.9" y="213.8">GPA7</text>
<text x="315.9" y="215.6">16</text>
<text x="315.9" y="212.1">17</text>
<text x="288.8" y="219.1">4</text>
<text x="292.3" y="217.3">A2</text>
<text x="292.3" y="220.9">A1</text>
<text x="305.9" y="220.9">GPA5</text>
<text x="305.9" y="217.3">GPA6</text>
<text x="315.9" y="219.1">15</text>
<text x="288.8" y="222.6">5</text>
<text x="288.8" y="226.2">6</text>
<text x="292.3" y="224.4">A0</text>
<text x="292.3" y="227.9">RST#</text>
<text x="305.9" y="227.9">GPA3</text>
<text x="305.9" y="224.4">GPA4</text>
<text x="315.9" y="226.2">13</text>
<text x="315.9" y="222.6">14</text>
<text x="373.7" y="226.2">2</text>
<text x="12" y="233.6" transform="rotate(-90 12 233.6)">1</text>
<text x="15.5" y="233.6" transform="rotate(-90 15.5 233.6)">2</text>
<text x="19" y="233.6" transform="rotate(-90 19 233.6)">3</text>
<text x="189.8" y="233.6" transform="rotate(-90 189.8 233.6)">SD</text>
<text x="288.8" y="229.7">7</text>
<text x="288.8" y="233.2">8</text>
<text x="292.3" y="231.5">NC</text>
<text x="305.9" y="231.5">GPA2</text>
<text x="315.9" y="233.2">11</text>
<text x="315.9" y="229.7">12</text>
<text x="373.7" y="233.2">1</text>
<text x="13.4" y="238.1" transform="rotate(-90 13.4 238.1)">1</text>
<text x="16.9" y="238.1" transform="rotate(-90 16.9 238.1)">2</text>
<text x="20.5" y="238.1" transform="rotate(-90 20.5 238.1)">3</text>
<text x="175.7" y="239.1" transform="rotate(-90 175.7 239.1)">LRCLK</text>
<text x="179.2" y="237.3" transform="rotate(-90 179.2 237.3)">BCLK</text>
<text x="182.7" y="235.1" transform="rotate(-90 182.7 235.1)">DIN</text>
<text x="186.3" y="237.3" transform="rotate(-90 186.3 237.3)">GAIN</text>
<text x="193.3" y="236.3" transform="rotate(-90 193.3 236.3)">GND</text>
<text x="292.3" y="235">INT</text>
<text x="305.9" y="238.5">GPA0</text>
<text x="305.9" y="235">GPA1</text>
<text x="315.9" y="236.7">10</text>
<text x="196.8" y="243" transform="rotate(-90 196.8 243)">2.5-5.5V</text>
<text x="182.7" y="252.3" transform="rotate(-90 182.7 252.3)">SPK-</text>
<text x="186.3" y="252.3" transform="rotate(-90 186.3 252.3)">SPK+</text>
<text x="146.2" y="263.2">3</text>
<text x="193.8" y="263.2">2</text>
<text x="146.2" y="266.7">2</text>
<text x="150.6" y="268.1">2</text>
<text x="150.6" y="264.6">3</text>
<text x="146.2" y="270.3">1</text>
<text x="150.6" y="271.7">1</text>
<text x="193.8" y="270.3">1</text>
</g>
<g font-size="3.2" fill="#8d2323">
<text x="19.9" y="125.3">1</text>
<text x="19.9" y="128.8">2</text>
<text x="19.9" y="132.3">3</text>
<text x="19.9" y="135.9">4</text>
</g>
<g font-size="3.2" fill="#f00">
<text x="315.9" y="208.5">18</text>
<text x="307.7" y="210.3">+5V</text>
</g>
<g font-size="3.2">
<text x="110.4" y="218" transform="rotate(-90 110.4 218)">6</text>
<text x="113.9" y="218" transform="rotate(-90 113.9 218)">5</text>
<text x="117.5" y="218" transform="rotate(-90 117.5 218)">4</text>
<text x="121" y="218" transform="rotate(-90 121 218)">3</text>
<text x="124.5" y="218" transform="rotate(-90 124.5 218)">2</text>
<text x="128.1" y="218" transform="rotate(-90 128.1 218)">1</text>
<text x="288.8" y="236.7">9</text>
<text x="292.3" y="238.5">GND</text>
</g>
<g font-size="2.5" fill="#00f">
<text x="127.4" y="116.8">1</text>
<text x="131.2" y="118.2">GND</text>
<text x="163.1" y="118.2">GND</text>
<text x="171.1" y="116.8">40</text>
<text x="127.4" y="123.9">3</text>
<text x="127.4" y="120.3">2</text>
<text x="131.2" y="125.3">NC</text>
<text x="131.2" y="121.7">RST/EN</text>
<text x="159.4" y="121.9">TX0/IO1</text>
<text x="163.3" y="125.3">IO27</text>
<text x="171.1" y="120.5">39</text>
<text x="171.1" y="123.9">38</text>
<text x="127.4" y="131.1">5</text>
<text x="127.4" y="127.5">4</text>
<text x="131.2" y="129">IO36/VP</text>
<text x="159.1" y="129">RX0/IO3</text>
<text x="171.1" y="127.5">37</text>
<text x="171.1" y="130.9">36</text>
<text x="127.4" y="138">7</text>
<text x="127.4" y="134.4">6</text>
<text x="131.2" y="132.5">IO39/VN</text>
<text x="131.2" y="135.9">IO26</text>
<text x="153.2" y="136">I2C SCL/IO22</text>
<text x="163.3" y="132.3">IO25</text>
<text x="171.1" y="134.6">35</text>
<text x="171.1" y="138">34</text>
<text x="127.4" y="141.7">8</text>
<text x="131.2" y="139.4">IO35</text>
<text x="131.3" y="143.1">IO18/SPI SCK</text>
<text x="153" y="143.1">I2C SDA/IO21</text>
<text x="163.3" y="139.4">IO32</text>
<text x="171.1" y="141.7">33</text>
<text x="126" y="148.7">10</text>
<text x="127.4" y="145">9</text>
<text x="131.2" y="146.4">IO33</text>
<text x="158.6" y="146.4">TDI/IO12</text>
<text x="171.1" y="148.7">31</text>
<text x="171.1" y="145">32</text>
<text x="126" y="152.1">11</text>
<text x="126" y="155.8">12</text>
<text x="131.2" y="153.5">IO34</text>
<text x="131.3" y="150.1">IO19/SPI MISO</text>
<text x="158" y="150.1">TX2/IO17</text>
<text x="164.6" y="153.5">IO4</text>
<text x="171.1" y="155.8">29</text>
<text x="171.1" y="152.1">30</text>
<text x="126" y="159.1">13</text>
<text x="131.2" y="160.5">IO14/TMS</text>
<text x="131.3" y="157.2">IO23/SPI MOSI</text>
<text x="157.8" y="157.2">RX2/IO16</text>
<text x="164.6" y="160.5">IO0</text>
<text x="171.1" y="159.1">28</text>
<text x="126" y="166.2">15</text>
<text x="126" y="162.8">14</text>
<text x="131.2" y="167.6">NC</text>
<text x="131.3" y="164.2">IO5/SPI SS</text>
<text x="163.1" y="164.1">GND</text>
<text x="164.6" y="167.6">IO2</text>
<text x="171.1" y="162.7">27</text>
<text x="171.1" y="166.2">26</text>
<text x="126" y="173.2">17</text>
<text x="126" y="169.7">16</text>
<text x="131.2" y="171.1">3V3</text>
<text x="165.6" y="171.1">5V</text>
<text x="171.1" y="169.7">25</text>
<text x="171.1" y="173.2">24</text>
<text x="380.6" y="168.3" transform="rotate(-90 380.6 168.3)">2</text>
<text x="387.7" y="168.3" transform="rotate(-90 387.7 168.3)">1</text>
<text x="126" y="176.8">18</text>
<text x="131.2" y="178.2">TCK</text>
<text x="131.2" y="174.7">SD2</text>
<text x="163.4" y="178.2">TDO</text>
<text x="163.8" y="174.7">SD1</text>
<text x="171.1" y="176.8">23</text>
<text x="126" y="183.8">20</text>
<text x="126" y="180.3">19</text>
<text x="131.2" y="185.2">SD3</text>
<text x="131.2" y="181.7">CMD</text>
<text x="163.8" y="185.2">SD0</text>
<text x="163.8" y="181.7">CLK</text>
<text x="171.1" y="183.8">21</text>
<text x="171.1" y="180.3">22</text>
<text x="380.6" y="191" transform="rotate(-90 380.6 191)">3</text>
<text x="387.7" y="191" transform="rotate(-90 387.7 191)">4</text>
</g>
<g font-size="2.1" fill="#800">
<text x="52.5" y="262.9">3</text>
<text x="73.7" y="262.9">3</text>
<text x="94.8" y="262.9">3</text>
<text x="52.5" y="266.4">2</text>
<text x="52.5" y="269.9">1</text>
<text x="73.7" y="266.4">2</text>
<text x="73.7" y="269.9">1</text>
<text x="94.8" y="266.4">2</text>
<text x="94.8" y="269.9">1</text>
</g>
<g font-size="2.1" fill="#00f">
<text x="45.5" y="268.1">GND</text>
<text x="46" y="264.6">VCC</text>
<text x="66.7" y="268.1">GND</text>
<text x="67.2" y="264.6">VCC</text>
<text x="87.9" y="268.1">GND</text>
<text x="88.3" y="264.6">VCC</text>
<text x="45.5" y="271.7">OUT</text>
<text x="66.7" y="271.7">OUT</text>
<text x="87.9" y="271.7">OUT</text>
</g>
<g font-size="1.8" fill="#00f">
<text x="312.9" y="168">2</text>
<text x="312.9" y="164.4">1</text>
<text x="316.4" y="164.8">A</text>
<text x="326.8" y="164.1">S1</text>
<text x="331.6" y="164.4">4</text>
<text x="312.9" y="171.5">3</text>
<text x="316.4" y="169">C</text>
<text x="316.4" y="172.5">B</text>
<text x="326.8" y="173.6">S2</text>
<text x="331.6" y="171.5">5</text>
</g>
</svg>
